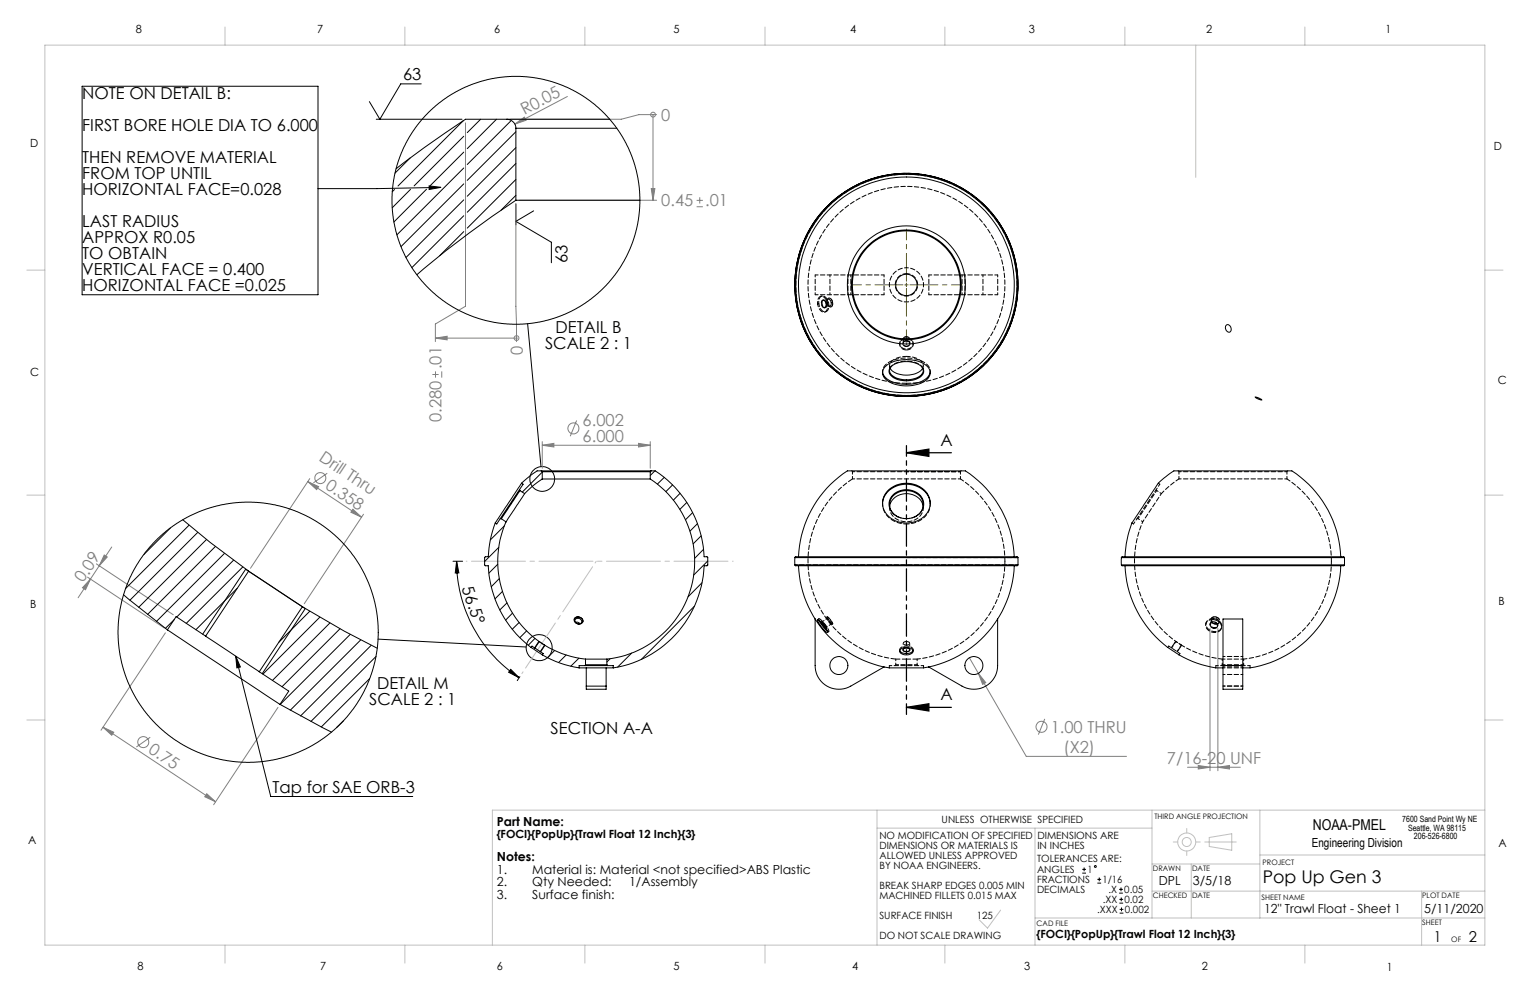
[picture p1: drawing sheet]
<svg xmlns="http://www.w3.org/2000/svg" width="432mm" height="279mm" viewBox="0 0 432 279" stroke-linecap="round" stroke-linejoin="round" font-family="sans-serif">
<g fill="none" stroke="#c0c0c0" stroke-width=".28">
<path d="M12.7 12.7h406.4v254h-406.4zM63.5 7.6v5.1M114.3 7.6v5.1M165.1 7.6v5.1M215.9 7.6v5.1M266.7 7.6v5.1M317.5 7.6v5.1M337.5 12.7v37.4M368.3 7.6v5.1M7.6 76.2h5.1M419.1 76.2h5.1M7.6 139.7h5.1"/>
<path d="M419.1 139.7h5.1M7.6 203.2h5.1M419.1 203.2h5.1M247.5 233.7h77.6M247.5 228.6v38.1M292.1 233.7v33M325.1 228.6v30.5M331.1 237.6h1.3M334.9 233.8v1.3M337.5 237.6h1.2M340 237.6h8.9M341.3 236.4l6.3-1.1v4.7l-6.3-1.1z"/>
<path d="M355.6 228.6v30.5M419.1 228.6h-280.1v38.1M282.4 256.9l-3.7 5-2.4-2.3M292.1 259.1h127M325.1 251.5h94M325.1 243.8h30.5M334.9 240.2v1.2M336.2 243.8v15.3M355.6 241.3h63.5M401.2 251.5v15.2M63.5 266.7v5.1M114.3 266.7v5.1"/>
<path d="M165.1 266.7v5.1M215.9 266.7v5.1M266.7 266.7v5.1M317.5 266.7v5.1M368.3 266.7v5.1"/>
<circle cx="334.9" cy="237.6" r="1.28"/>
<circle cx="334.9" cy="237.6" r="2.55"/>
</g>
<g fill="none" stroke="#808080" stroke-width=".28">
<path d="M131.4 34.7v51.7l-8.5 5v5M145.3 35l2.7-1.9 .5 .8zM160.1 27.2l-14.8 7.8M184.3 32.3v24.2M184.3 32.3h.1M185.3 32.3h-5l-5 1.4h-31.2M145.6 57.5l.2 38.9M146.6 56.5h38.7M183.8 53.2h1l-.5 3.3zM196.6 58.3h1.8M196.6 56.6h1.8M197.5 55.7v1.7"/>
<path d="M122.9 95.4l3.3-.5v1zM122.9 95.4h22.9M145.8 95.4h.1M122 105.7h1.8M122.9 104.8v1.8M124.7 104.8v1.8M162.7 118.7l-1.8 4.4M86.9 135.9l15.2 10.1M86.9 135.9l3 1.4-.5 .9zM87.4 135.1l-16.7 25.3M92.4 133.6l-4 2.7M153 125.7l3.3-.6v1.1z"/>
<path d="M153 124.6v7.6M153 125.7h30.5M180.2 125.1l3.3 .6-3.3 .5zM183.5 124.6v7.6M27.2 159.1l21.7 14.4M28 159.7l-6 9M29.4 156.6l.9 .6-2.3 2.5zM31.5 154.4l-3.5 5.3M99.6 143.7l2.5 2.3-3.1-1.4zM102.6 145.1l-16.7 25.3M24.7 162.9l21.7 14.3M25.5 163.4l-1.4 3-.8-.5z"/>
<path d="M46.7 178.6l-18.2 27.5M341.5 177.4v40.1M343.7 177.4v40.1M78.5 199.6l-18.2 27.5M273.6 185.6l16 27.9h28.3M276.1 190l2.1 2.7-.9 .4zM29.1 205.2l31.7 21.1M29.1 205.2l3 1.5-.6 .8zM42.4 208.1l-3.9 2.7M294.9 202.9l-1.8 4.4M335.1 216.5h15M338.2 216l3.3 .5-3.3 .5z"/>
<path d="M343.7 216.5l3.3-.5v1zM58.3 224l2.5 2.3-3-1.4z"/>
<circle cx="184.3" cy="32.4" r=".68"/>
<circle cx="145.8" cy="95.4" r=".67"/>
<circle cx="90.4" cy="134.9" r="1.55"/>
<circle cx="161.8" cy="120.9" r="1.56"/>
<circle cx="40.4" cy="209.4" r="1.56"/>
<circle cx="293.9" cy="205.1" r="1.56"/>
</g>
<g fill="none" stroke="#000" stroke-width=".28">
<path d="M23.2 24.3h66.5v58.9h-66.5zM106.2 33.7h24.2M118.9 23.7h-5.8l-5.9 10-3-5M121.1 52.5l3.3 .4-3.3 .6zM124.4 52.9l-18 .3h-16.7M145.6 57.5v6M150.6 59.5l-5 3 10 5.9v5.8M148.9 91.4l3.8 40.3M232.1 84.8a1.14 1.14 0 0 1 1.1 .5 1.14 1.14 0 0 1 0 1.3 .73 .73 0 0 1-.9 .1 .73 .73 0 0 1-.4-.8v-.6zM255 96.5a.93 .93 0 0 1 1.4-.3 .93 .93 0 0 1 0 1.4 .94 .94 0 0 1-1.2 0 .94 .94 0 0 1-.2-1.1zM346 91.8a1.09 1.09 0 0 1 1.4 .4 1.09 1.09 0 0 1-.1 1.4 1.1 1.1 0 0 1-1.3-.4 1.1 1.1 0 0 1 0-1.4zM354.3 112l1.1 .4 .7 .5-1.4-.5z"/>
<path d="M127.8 158.4h2.8M128.9 158.4l.6 3.3h-1zM128.9 158.4a39.4 39.4 0 0 0 17.6 32.9M69.3 160.7l16.8 11.1-12.1 18.3M69.3 160.7l-12.1 18.3M231.9 175.5l.7 .5 .6 1.3-.8-.8zM341.7 175.8a1.09 1.09 0 0 1 1.4-.2 1.09 1.09 0 0 1 .4 1.4 1.09 1.09 0 0 1-1.4 .1 1.09 1.09 0 0 1-.4-1.3zM66.5 185.2l9.9 39.6h40.1M66.5 185.2l1.3 3-.9 .3zM106.7 180.4l41.8 2.2M144.1 188.9l2.4 2.4-3-1.6zM146.7 191l-.7 1.1"/>
<path d="M152.1 181l1.7 1.1M152.1 181l-1.2 1.8M153.8 182.1l-1.2 1.9M255 183.1a1.1 1.1 0 0 1 1.8 .5 1.22 1.22 0 0 1-2-.3zM331.8 181l-1.2 1.8M333.4 182.1l-1.2 1.9"/>
<circle cx="153" cy="135.2" r="3.5"/>
<circle cx="152.2" cy="182.8" r="3.7"/>
</g>
<path d="M255.8 127.8l6.3-1v2zM255.8 127.8h12.7M255.8 199.6l6.3-1v2.1zM255.8 199.6h12.7" fill="none" stroke="#000" stroke-width=".35"/>
<path d="M255.8 125.8v75.8" fill="none" stroke="#000" stroke-width=".35" stroke-dasharray="6.3 1.3 1.3 1.3 1.3 1.3" stroke-dashoffset="3.3"/>
<path d="M131.6 158.4h75.3" fill="none" stroke="#c0c0c0" stroke-width=".28" stroke-dasharray="15.2 1.3 1.3 1.3" stroke-dashoffset="-1.5"/>
<path d="M168.3 158.4l-21 31.7" fill="none" stroke="#c0c0c0" stroke-width=".28" stroke-dasharray="15.2 1.3 1.3 1.3" stroke-dashoffset="-1.9"/>
<path d="M255.8 79.4v-14.8M254.8 80.4h-14.7M255.8 81.4v14.7M256.8 80.4h14.8" fill="none" stroke="#808000" stroke-width=".28" stroke-dasharray="15.2 1.3 1.3 1.3" stroke-dashoffset="7.4"/>
<path d="M255.8 79.9v1M255.3 80.4h1" fill="none" stroke="#808000" stroke-width=".28"/>
<path d="M333.5 182.1l-1.7-1.1" fill="none" stroke="#000" stroke-width=".28" stroke-dasharray="1.3 .6" stroke-dashoffset=".6"/>
<g fill="#000">
<path d="M121.1 52.5l3.3 .4-3.3 .6z"/>
<path d="M255.8 127.8l6.3-1v2zM255.8 199.6l6.3-1v2.1z"/>
<path d="M128.9 158.4l.6 3.3h-1zM144.1 188.9l2.4 2.4-3-1.6z"/>
</g>
<g fill="#808080">
<path d="M183.8 53.2h1l-.5 3.3z"/>
<path d="M122.9 95.4l3.3-.5v1z"/>
<path d="M145.3 35l2.7-1.9 .5 .8z"/>
<path d="M276.1 190l1.2 3.1 .9-.4zM338.2 216l3.3 .5-3.3 .5zM343.7 216.5l3.3-.5v1z"/>
<path d="M29.4 156.6l.9 .6-2.3 2.5zM25.5 163.4l-1.4 3-.8-.5z"/>
<path d="M86.9 135.9l3 1.4-.5 .9zM99.6 143.7l2.5 2.3-3.1-1.4zM29.1 205.2l3 1.5-.6 .8zM58.3 224l2.5 2.3-3-1.4z"/>
<path d="M153 125.7l3.3-.6v1.1zM180.2 125.1l3.3 .6-3.3 .5z"/>
</g>
<path d="M66.5 185.2l1.3 3-.9 .3z" fill="#000"/>
<g fill="none" stroke="#000" stroke-width=".28">
<path d="M130.7 34.1l-18.4 18.4M130.9 38.5l-14 14M135.6 33.7l-3.7 3.7M140.1 33.7l-8.2 8.2M143.1 33.7h-11.7a288.7 288.7 0 0 0-19.6 13.9M143.1 33.7a2.59 2.59 0 0 1 2.5 2.5M143.1 33.7h29M144.1 34.2l-12.2 12.2M145.6 36.2h28.5M145.6 36.2v20.3M145.6 37.2l-13.7 13.7M111.3 53.5l-.6 .6"/>
<path d="M115.7 44.6l-4.2 4.3M115.9 53.4l-5.2 5.2M120.4 53.4l-9.2 9.3M130.9 42.9l-9.5 9.5M130.9 47.4l-18.9 18.9M130.9 51.9l-17.7 17.7M130.9 56.4l-16.3 16.3M145.6 56.5a284.9 284.9 0 0 0-27.9 21M145.6 56.5h35M145.6 41.7l-13.7 13.7M145.6 46.1l-13.7 13.8M145.6 50.7l-13.7 13.7"/>
<path d="M145.6 55.1l-4.2 4.2M130.9 60.9l-14.7 14.6M130.9 65.4l-6.8 6.8M254.9 95.6a.94 .94 0 0 1 .9-.6 .94 .94 0 0 1 .9 .6M249.1 105a4.5 4.5 0 0 0 4 3.2 9.7 9.7 0 0 0 8.8-1.9l.6-1.3M249.7 103.6a9.9 9.9 0 0 1 12.2 0 2.64 2.64 0 0 1-1.4 4.2 10.1 10.1 0 0 1-10.6-.9 2.31 2.31 0 0 1-.2-3.3zM251.2 103.9a6 6 0 0 0 6.6 1.7 3.8 3.8 0 0 0 2.6-1.7M251.4 103.6a1.91 1.91 0 0 0 1.2 2.9 7.2 7.2 0 0 0 7.5-.8l.5-.9-.3-1.2M251.5 103.5a7.1 7.1 0 0 1 8.9 .3 2.03 2.03 0 0 1-1.4 3 7.1 7.1 0 0 1-7.8-1.1l-.3-.6v-.7zM146.6 138.2l-5.4 8.2M146.6 138.2l.2 .3M146.8 138.5l-5.3 7.9"/>
<path d="M146.8 138.5l1.3 .8M147.2 136.4l-7.4 11.2M147.2 136.4l.4 .3-1 1.5M148.1 139.3l-5.3 8M152.8 132.9h-1.2l-4.4 3.5M152.8 132.9l.2 .2M152.8 132.9h31M153 133.2l-5.6 5.7M153 135.2l-2.6 1.9-2.3 2.2M153 135.2h30.5M153 133.1h30.5M153 133.1v2.1"/>
<path d="M183.5 135.2a27.8 27.8 0 0 1 11.8 29.7 27.8 27.8 0 0 1-24 21.1M183.5 133.1v2.1M183.8 132.9h1.1a30.4 30.4 0 0 1 13.8 24.2h.8a3.1 3.1 0 0 1 .2 2.4l-1 .2a30.4 30.4 0 0 1-25.6 28.8M183.8 132.9l-.3 .2M184.8 132.9l-1.3 1.3M187.5 134.7l-2 1.9M189.8 136.8l-1.9 1.9M191.9 139.2l-1.9 1.9M250.4 138.6a7.4 7.4 0 0 1 11.7 1.6 5.5 5.5 0 0 1-4.6 7.2 6.9 6.9 0 0 1-8.3-4.4 4.9 4.9 0 0 1 1.2-4.4zM252.1 139.6a5.3 5.3 0 0 1 8.5 1.7 4.4 4.4 0 0 1-5.4 5 4 4 0 0 1-3.7-2.1 4 4 0 0 1 .3-4.3zM48.1 149l-7.5 7.5M51.6 146.7l7.7 6.4 10.9 8.1"/>
<path d="M53.3 148.2l-17.9 17.9M55.8 150.3l-19.1 19.1M58.3 152.3l-19.2 19.1M60.8 154.2l-19.2 19.2M63.3 156.2l-19.2 19.2M65.9 158.1l-16 16M139.8 147.6a30.2 30.2 0 0 0-2 9.5h-.8a3.1 3.1 0 0 0-.2 2.4l1 .2a30.6 30.6 0 0 0 12.1 23M140.5 159.2l-2.5 2.5M140.8 154.5l-4 4M141.2 146.4l-1 1.5-.4-.3M141.2 146.4h.3M141.5 146.4l1.3 .9"/>
<path d="M142.3 148.4l-3.9 4M142.8 147.3a27.8 27.8 0 0 0 9.4 33.8M193.8 141.8l-1.9 2M195.5 144.7l-2 2M196.8 147.8l-2.1 2.1M197.9 151.2l-2.3 2.3M198.5 155l-2.5 2.6M199.7 158.3l-3.9 4M224.3 157.4v2M224.3 157.4l.2-.3h62.6l.2 .3M224.3 159.4l.2 .3h62.6l.2-.3M224.3 157.4h63"/>
<path d="M224.3 159.4h63M225.4 157.1a30.1 30.1 0 0 1 13.9-24.2h33a30 30 0 0 1 13.9 24.2M225.4 159.7a30.1 30.1 0 0 0 4.6 15M249.1 142.1a6.4 6.4 0 0 1 7.7-5.4 6 6 0 0 1 5.7 5.4M251.1 142.9a5 5 0 0 1 8.3-2.2l.7 .8 .4 1.4M253.4 145.9a3.8 3.8 0 0 1-2.3-4 3.8 3.8 0 0 1 3.3-3.3 4.6 4.6 0 0 1 6.2 4.2 4.1 4.1 0 0 1-2.4 3.1M286.2 159.7a30.1 30.1 0 0 1-4.6 15M287.3 157.4v2M316.5 157.4v2M316.5 157.4l.2-.3h62.5l.2 .3M316.5 159.4l.1 .3h62.7l.1-.3M316.5 157.4h62.9"/>
<path d="M316.5 159.4h62.9M317.5 157.1a23.5 23.5 0 0 1 2.3-10.1l3.8-5.7a28.8 28.8 0 0 1 4.3-5.9l.5-.4a7.9 7.9 0 0 1 3.2-2.1h32.9a30 30 0 0 1 13.9 24.2M317.5 159.7a30.2 30.2 0 0 0 26.5 28.8h1.2M378.4 159.7a30.1 30.1 0 0 1-26.5 28.8h-1.2M379.4 157.4v2M34.9 167.9l12.3 9.9M47.2 177.8l31.8 21M47.2 177.8l2.5-3.8 8.3 5.5M49.2 174.8l-2.5 2.5M58 179.5l15.2 10.1M58.1 179.4l-.1 .1M66.9 166.1l-11.6 11.6"/>
<path d="M68.5 160l-15.9 15.9M70.2 161.2l15.1 10M70.2 161.2l-12.2 18.3M85.3 171.2l11.9 6.9 9.3 4.9M85.3 171.2l-12.1 18.4M87.4 172.5l-8.7 8.8M90.2 174.2l-16 16.1M93.1 175.8l-16.2 16.2M96 177.4l-16.4 16.4M98.8 179l-19.7 19.8M140.9 163.3l-2.3 2.3M141.8 166.9l-2.1 2.1"/>
<path d="M143.1 170.1l-2.1 2.1M144.6 173l-1.9 2M146.5 175.7l-1.9 1.9M148.6 178l-1.9 2M162.1 174.8a1.32 1.32 0 0 1 1.5-.6 1.32 1.32 0 0 1 .9 1.3M162.3 174.4a1.28 1.28 0 0 1 1.5-.1 1.28 1.28 0 0 1 .6 1.5 1.31 1.31 0 0 1-1.6 .2 1.31 1.31 0 0 1-.7-1.4zM162.4 174.8a.92 .92 0 0 1 1.4-.1 .92 .92 0 0 1-.1 1.3 .97 .97 0 0 1-1.1-.1 .97 .97 0 0 1-.2-1.1zM162.4 175.6h.8l.5 .4M196 171.1l-15 15M198.1 164.5l-3.9 3.9M230 174.7v13.1a6.7 6.7 0 0 0 10.1 5.8l9.4-5.4M230 174.7a30.5 30.5 0 0 0 19.5 13.5"/>
<path d="M230.8 174.9a6 6 0 0 1 2.7 3.6 6.8 6.8 0 0 1-2.7-3.6zM231.1 175l1.4 2.1 1 1M231.8 175.6l1.3 1.7M232.1 176l.7 .9M281.6 174.7v13.1a6.7 6.7 0 0 1-10.1 5.8l-9.4-5.4M281.6 174.7a30.5 30.5 0 0 1-19.5 13.5M73.2 189.6l8.3 5.5-2.5 3.7M79 198.8l14.6 7.8M101.8 180.6l-19.9 19.8M104.3 191.5l-13.6 13.7M104.7 182.1l-19.9 20M106.1 185.3l-18.4 18.3"/>
<path d="M149.9 182.7l3.2 2.1M149.9 182.7l.2-.3 .9 .5M151 182.9l1.5 1M151 180.2l-1.9 1.9M152.2 181.1l1.5 1M152.2 181.1l-1.2 1.8M152.5 183.9l.8 .6-.2 .3M153.1 184.8a29.1 29.1 0 0 0 10.3 3.7M153.7 182.1a27.3 27.3 0 0 0 11.5 3.9M153.7 182.1l-1.2 1.8M156.5 183.6l-2 2M159.8 184.9l-2.1 2.1"/>
<path d="M163.4 185.8l-2.3 2.2M163.4 188.5h9.7M165.1 187.9h6.3M165.1 187.9h-1.7v.6M165.2 186h6.1M165.2 187.6h6.1M165.2 187.6l-.1 .3M165.2 186v1.6M165.5 193.6v.9h5.6v-.9M165.5 193.6h5.6M165.5 188.5v5.1M171.1 188.5v5.1"/>
<path d="M171.3 187.6l.1 .3M171.3 186v1.6M171.4 187.9h1.7v.6M172.2 185.9l-.9 .9M178.3 184.3l-4 4M249.5 188.2l1.5 .3h9.6l1.5-.3M253.9 183.6a2.42 2.42 0 0 0 3.8 0M254 183.4a2.39 2.39 0 0 1 3.7 .4 2.32 2.32 0 0 1-3.5 .6l-.3-.4zM255 183.2a1.07 1.07 0 0 1 1.7 .3 1.07 1.07 0 0 1-1.8-.2zM345.2 187.8v6.7h5.5v-6.7M345.2 187.8h5.5M345.2 187.8v-13.1h5.5v13.1"/>
<path d="M96.9 203.4l-1.9 1.9M305.4 246.4h1.1M305.4 245.4h1.1M306 244.8v1.1M309.7 249.2h1.1M309.7 248.2h1.1M310.2 247.6v1.1M315.8 252.1h1.1M315.8 251h1.1M315.9 254.9h1.1M315.9 253.8h1.1M316 257.7h1"/>
<path d="M316 256.6h1M316.4 250.5v1M316.4 253.3v1.1M316.5 256.1v1.1"/>
<circle cx="145.6" cy="56.5" r="35"/>
<circle cx="255.8" cy="80.4" r="31.5"/>
<circle cx="255.8" cy="80.4" r="15.5"/>
<circle cx="255.8" cy="80.4" r="16.7"/>
<circle cx="255.8" cy="80.4" r="3"/>
<circle cx="255.8" cy="80.4" r="15.2"/>
<circle cx="255.8" cy="80.4" r="30.4"/>
<circle cx="255.8" cy="80.4" r="31.2"/>
<circle cx="70" cy="178.4" r="36.7"/>
<circle cx="236.8" cy="187.8" r="2.54"/>
<circle cx="274.9" cy="187.8" r="2.55"/>
<circle cx="309.1" cy="244.6" r=".28"/>
</g>
<path d="M230.8 85.9a2.05 2.05 0 0 0 2 2.1 2.74 2.74 0 0 0-.9-4.4 1.6 1.6 0 0 0-1.1 2.3M231.1 85.8a2.05 2.05 0 0 0 2 2.2 2.74 2.74 0 0 0-.9-4.5 1.6 1.6 0 0 0-1.1 2.3M249.1 142.1a6.2 6.2 0 0 0 6.7 5.8M255.8 147.9a6.2 6.2 0 0 0 6.7-5.8M234.6 176.1l-.4-.8-.8-.8 .4 .8 .8 .8M258.8 187.6h-6M331.9 181l-1.2 1.9M332.2 183.9l1.2-1.8M345 186h6M351 187.6h-6" fill="none" stroke="#000" stroke-width=".28" stroke-dasharray="1.3 .6" stroke-dashoffset=".5"/>
<g fill="none" stroke="#000" stroke-width=".28" stroke-dasharray="1.3 .6" stroke-dashoffset=".6">
<path d="M233.2 85.8a.69 .69 0 0 1-.4 1 .69 .69 0 0 1-.9-.6 .88 .88 0 0 1-.1-.9 .88 .88 0 0 1 .8-.6l.6 1.1M254.9 95.7v1.2M256.7 96.9v-1.2M262.5 105a3.6 3.6 0 0 0-3.1-3.4 10.1 10.1 0 0 0-9.5 1.4l-.7 1.1-.1 .9M240.6 135.2h30.5M240.6 133.1v2.1M255.8 133.1h15.3h-30.5M271.1 135.2v-2.1M332.7 135.2h30.5M332.7 133.1v2.1M363.2 135.2v-2.1M363.2 133.1h-30.5"/>
<path d="M287.3 159.4h-63M319.9 147.9l7.4-11.2M321.2 146.4l5.2-8M322.5 147.3l5.3-8M342 175l-.3 1.1M343.6 176.6l.3-1M260.6 187.9h-9.6M333 184.4l-3.2-2.1M352.8 187.9h-9.7"/>
</g>
<path d="M255.8 157.4h31.5M252.8 186h3M255.8 186h3" fill="none" stroke="#000" stroke-width=".28" stroke-dasharray="1.3 .6" stroke-dashoffset=".1"/>
<g fill="none" stroke="#000" stroke-width=".28" stroke-dasharray="1.3 .6">
<path d="M232 83.5l-.3 .1M232.7 88.1l.3-.1M232.9 85l-.1-.1M233.2 86.4v-.1M233.2 85.8a.61 .61 0 0 1-.3 .9 .61 .61 0 0 1-.8-.6 .74 .74 0 0 1-.2-.8 .74 .74 0 0 1 .9-.4l.4 .9M233.4 84.7v.2M233.7 86.2l.1 .1M233.9 84.1h.1M234.5 86.6h.1M234.6 85.4a.61 .61 0 0 1-.3 1 .61 .61 0 0 1-.8-.6 .74 .74 0 0 1-.2-.9 .74 .74 0 0 1 .8-.3l.5 .8M253.9 96.9v.3M257.7 97.2v-.3"/>
<path d="M249.1 104.7v.5M251.4 103.5l-.1 .2M255.8 108.2a27.8 27.8 0 0 0 24.3-41.3 27.8 27.8 0 0 0-47.9-1.2 27.8 27.8 0 0 0 22.2 42.4l1.4 .1M260.4 103.7l-.2-.2M262.6 105.2v-.5M240.3 132.9l.3 .2M271.1 133.1l.2-.2M326.4 138.4l-.1-.2M327.3 136.7l-.4-.3M332.5 132.9l.2 .2M363.2 133.1l.3-.2M249.1 142v.3"/>
<path d="M251.1 142.8a4.5 4.5 0 0 0 5.6 4.4 4.1 4.1 0 0 0 3.9-4.4M253.4 145.8l.1 .1M258.1 145.9l.1-.1M262.6 142.3v-.3M319.5 147.6l.4 .3M320.9 146.4h.3M231.1 174.6a6.3 6.3 0 0 1 2.8 3.7l-.4-.2M231.1 174.6l-.3 .3M231.1 175v-.4M232 175.6l-.1-.1M232.8 176.9l.4 .2M233.1 177.3h.1"/>
<path d="M233.2 177.3v-.2M233.4 174.2v.3M233.4 174.1h.1M233.6 178.5l.3-.3M234.6 176.1h.3M235 176.1h.1M340.4 175.8l-.1 .2M341.8 174.7h.1M344.2 175.5h.1M344.7 177.3l.1-.2M251 187.9v.6M252.8 187.6l-.1 .3"/>
<path d="M253.9 183.4v.4M257.7 183.6a1.65 1.65 0 0 0-2.3-1.2 1.28 1.28 0 0 0-1.5 1.2M257.7 183.8v-.4M259 187.9l-.2-.3M260.6 188.5v-.6M329.8 182.3l-.2 .4M332.8 184.8l.2-.4M343.1 187.9v.6M345 187.6l-.2 .3M351.1 187.9l-.1-.3M352.8 188.5v-.6"/>
</g>
<path d="M233.4 85.4a.95 .95 0 0 0 .4 .9 .95 .95 0 0 0 1 .1 1.38 1.38 0 0 0-1-2.2l-.4 .6v.6M235 85.4a.75 .75 0 0 1-.1 .9 .75 .75 0 0 1-1 .1 1.48 1.48 0 0 1 0-2.3l.6 .3 .5 1M332.7 135.2l-2.6 1.9-2.3 2.2M233.2 177.1l-.3-.7-.9-.8 .1 .4M255.8 181a.54 .54 0 0 1 .7 .1 .54 .54 0 0 1 0 .8 .88 .88 0 0 1-.9 .2 .88 .88 0 0 1-.6-.8l.8-.3M258.8 186a27.8 27.8 0 0 0 24.8-27.6M351 186a27.8 27.8 0 0 0 24.8-27.6" fill="none" stroke="#000" stroke-width=".28" stroke-dasharray="1.3 .6" stroke-dashoffset=".3"/>
<path d="M255.8 96.2a.82 .82 0 0 1 .9 1.1 .82 .82 0 0 1-1.4 .3 .75 .75 0 0 1-.3-.9 .75 .75 0 0 1 .8-.5M255.8 95.3a1.65 1.65 0 0 1 1.9 1.9 1.65 1.65 0 0 1-2.3 1.3 1.59 1.59 0 0 1-1.5-1.8 1.59 1.59 0 0 1 1.9-1.4M255.8 98.8a1.65 1.65 0 0 0 1.9-1.9 1.65 1.65 0 0 0-2.3-1.3 1.59 1.59 0 0 0-1.5 1.8 1.59 1.59 0 0 0 1.9 1.4M255.8 111.9a31.5 31.5 0 0 0 27.8-46.4 31.5 31.5 0 0 0-54-2.5 31.5 31.5 0 0 0 23.3 48.7l2.9 .2M240.6 135.2a27.8 27.8 0 0 0-11.8 29.7 27.8 27.8 0 0 0 24 21.1M233.4 174.1l1.1 1 .5 1-.9-.7-.7-1.3M235 176.1l-.7-1.2-.9-.8 .5 1 1.1 1M342.5 174.9a1.73 1.73 0 0 0-2.2 1.1 1.73 1.73 0 0 0 1.2 2.2 1.93 1.93 0 0 0 2.2 .2 1.93 1.93 0 0 0 .9-2l-.9-1.1-1.2-.4M342.6 174.6a1.73 1.73 0 0 0-2.2 1.2 1.73 1.73 0 0 0 1.2 2.1 1.93 1.93 0 0 0 2.2 .2 1.93 1.93 0 0 0 .9-2l-.6-.9-1.5-.6M343 176.1a1.08 1.08 0 0 1-1.2-1.4 1.08 1.08 0 0 1 1.8-.4 .96 .96 0 0 1 .6 1.2 .96 .96 0 0 1-1.2 .6M343 174.1a.99 .99 0 0 0-1.3 .8 .99 .99 0 0 0 1 1.1 1.05 1.05 0 0 0 1.5-.7 1.05 1.05 0 0 0-1.2-1.2" fill="none" stroke="#000" stroke-width=".28" stroke-dasharray="1.3 .6" stroke-dashoffset="-.1"/>
<path d="M249.5 77.6h-19.4M281.6 77.6h-19.5M249.5 83.2h-19.4M281.6 83.2h-19.5M260.3 103.6a6.7 6.7 0 0 0-8.9 0M251.1 142.4v.9M253.5 145.9l2.3 .5M255.8 146.4l2.4-.5M260.6 143.3v-.9M233.2 177.3l-.5-.9a.92 .92 0 0 0-.9-.8M342.6 177.3a.94 .94 0 0 1-1.1-1.1 .94 .94 0 0 1 1.5-.6 .86 .86 0 0 1 .7 1.1 .86 .86 0 0 1-1.1 .6" fill="none" stroke="#000" stroke-width=".28" stroke-dasharray="1.3 .6" stroke-dashoffset=".4"/>
<path d="M255.8 77.2a3.2 3.2 0 0 0-2.8 4.6 3.2 3.2 0 0 0 5.4 .4 3.2 3.2 0 0 0-2.1-4.9l-.5-.1M255.8 100.6a4.5 4.5 0 0 0-4.7 2.4l.1 .9M260.4 103.9a2.22 2.22 0 0 0-1.8-2.8l-2.8-.5M283.6 158.4a27.8 27.8 0 0 0-12.5-23.2M375.8 158.4a27.8 27.8 0 0 0-12.6-23.2M333.4 182.1a27.8 27.8 0 0 0 11.6 3.9" fill="none" stroke="#000" stroke-width=".28" stroke-dasharray="1.3 .6" stroke-dashoffset=".2"/>
<path d="M233.2 177.1l1.4-1M233.4 174.5l-1.4 1.1M254.9 181.5v1.9M256.7 183.4v-1.9M331.9 181l1.5 1.1" fill="none" stroke="#000" stroke-width=".28" stroke-dasharray="1.3 .6" stroke-dashoffset=".9"/>
<path d="M327.8 139.3l-1.4-.9M321.2 146.4l1.3 .9M252.8 186v1.6M258.8 187.6v-1.6M345 186v1.6M351 187.6v-1.6" fill="none" stroke="#000" stroke-width=".28" stroke-dasharray="1.3 .6" stroke-dashoffset=".8"/>
<g fill="none" stroke="#000" stroke-width=".28" stroke-dasharray="1.3 .6" stroke-dashoffset=".7">
<path d="M230.1 77.6v5.6M234.2 77.6v5.6M240.1 77.6v5.6M249.5 77.6v5.6M255.8 75.6a4.8 4.8 0 0 1 4.3 7 4.8 4.8 0 0 1-8.2 .5 4.8 4.8 0 0 1 3.3-7.5h.6M262.1 77.6v5.6M271.5 77.6v5.6M272.3 77.6v5.6M281.6 77.6v5.6M232.8 86.7l1.4-.3M233.8 84.5l-1.4 .3M239.3 83.2v-5.6"/>
<path d="M254.9 95.6l.2 .6 .7 .3M255.8 96.5l.7-.3 .2-.6M277.4 83.2v-5.6M251.1 103.2v1.3M255.8 111.6a31.2 31.2 0 0 1-27.5-46 31.2 31.2 0 0 1 53.5-2.5 31.2 31.2 0 0 1-23 48.4l-3 .1M260.6 104.5v-1.3M322.5 147.3a27.8 27.8 0 0 0 9.4 33.7M342.6 177.1a.83 .83 0 0 1-1-1 .83 .83 0 0 1 1.4-.4 .76 .76 0 0 1 .6 .9 .76 .76 0 0 1-1 .5M342.9 176.1a.83 .83 0 0 1-.9-1.1 .83 .83 0 0 1 1.3-.4 .76 .76 0 0 1 .6 .9 .76 .76 0 0 1-1 .6M345.2 188.5h5.6M345.2 190.4h5.6M350.8 193.6h-5.6"/>
<path d="M350.8 187.8h-5.6M350.8 188.2h-5.6M350.8 185.3h-5.6"/>
</g>
<text font-size="4.9" x="356.4" y="249.2">Pop Up Gen 3</text>
<g font-size="4.7">
<text x="113.8" y="22.7">63</text>
<text x="23.2" y="27.8">NOTE ON DETAIL B:</text>
<text x="23.2" y="36.9">FIRST BORE HOLE DIA TO 6.000</text>
<text x="23.2" y="45.9">THEN REMOVE MATERIAL</text>
<text x="23.2" y="50.5">FROM TOP UNTIL</text>
<text x="23.2" y="55">HORIZONTAL FACE=0.028</text>
<text x="23.2" y="64">LAST RADIUS</text>
<text x="23.2" y="68.6">APPROX R0.05</text>
<text x="23.2" y="73.1">TO OBTAIN</text>
<text x="23.2" y="77.6">VERTICAL FACE = 0.400</text>
<text x="160.1" y="74.1" transform="rotate(-90 160.1 74.1)">63</text>
<text x="23.2" y="82.2">HORIZONTAL FACE =0.025</text>
<text x="156.8" y="94">DETAIL B</text>
<text x="153.8" y="98.5">SCALE 2 : 1</text>
<text x="265.4" y="125.8">A</text>
<text x="130.3" y="166" transform="rotate(71 130.3 166)">56.5°</text>
<text x="106.4" y="194.3">DETAIL M</text>
<text x="265.4" y="197.6">A</text>
<text x="104.2" y="198.8">SCALE 2 : 1</text>
<text x="155.4" y="207.3">SECTION A-A</text>
<text x="76.9" y="223.7">Tap for SAE ORB-3</text>
</g>
<g font-size="4.7" fill="#808080">
<text x="148" y="32.5" transform="rotate(-28 148 32.5)">R0.05</text>
<text x="186.6" y="34.1">0</text>
<text x="186.6" y="58.3">0.45</text>
<text x="199" y="58.3">.01</text>
<text x="147.6" y="100.3" transform="rotate(-90 147.6 100.3)">0</text>
<text x="124.6" y="104.2" transform="rotate(-90 124.6 104.2)">.01</text>
<text x="124.6" y="119.1" transform="rotate(-90 124.6 119.1)">0.280</text>
<text x="164.4" y="120.1">6.002</text>
<text x="164.4" y="124.6">6.000</text>
<text x="89.8" y="129.9" transform="rotate(34 89.8 129.9)">Drill Thru</text>
<text x="91.6" y="137.8" transform="rotate(34 91.6 137.8)">0.358</text>
<text x="23.5" y="164.7" transform="rotate(-56 23.5 164.7)">0.09</text>
<text x="296.5" y="206.8">1.00 THRU</text>
<text x="41.7" y="212.3" transform="rotate(34 41.7 212.3)">0.75</text>
<text x="300.2" y="212.4">(X2)</text>
<text x="329.3" y="215.5">7/16-20 UNF</text>
</g>
<g font-size="4.2">
<text x="370.5" y="234.4">NOAA-PMEL</text>
<text x="404.7" y="266">1</text>
<text x="414.6" y="266">2</text>
</g>
<g font-size="3.5">
<text x="140.2" y="233.3">Part Name:</text>
<text x="370.2" y="238.9">Engineering Division</text>
<text x="140.2" y="243.1">Notes:</text>
<text x="140.2" y="246.7">1.</text>
<text x="140.2" y="250.2">2.</text>
<text x="150.2" y="246.7">Material is: Material &lt;not specified&gt;ABS Plastic</text>
<text x="150.2" y="250.2">Qty Needed:</text>
<text x="177.5" y="250.2">1/Assembly</text>
<text x="327" y="249.8">DPL</text>
<text x="336.6" y="249.8">3/5/18</text>
<text x="140.2" y="253.7">3.</text>
<text x="150.2" y="253.7">Surface finish:</text>
<text x="356.8" y="257.7">12&quot; Trawl Float - Sheet 1</text>
<text x="401.9" y="257.7">5/11/2020</text>
</g>
<g font-size="3.2">
<text x="38.3" y="9.4">8</text>
<text x="89.5" y="9.4">7</text>
<text x="139.5" y="9.4">6</text>
<text x="190.1" y="9.4">5</text>
<text x="240" y="9.4">4</text>
<text x="290.4" y="9.4">3</text>
<text x="340.4" y="9.4">2</text>
<text x="391" y="9.4">1</text>
<text x="8.5" y="41.5">D</text>
<text x="421.6" y="42.3">D</text>
<text x="8.5" y="106.3">C</text>
<text x="422.8" y="108.3">C</text>
<text x="8.5" y="171.5">B</text>
<text x="422.9" y="170.9">B</text>
<text x="7.9" y="238.3">A</text>
<text x="140.2" y="236.5">{FOCI}{PopUp}{Trawl Float 12 Inch}{3}</text>
<text x="422.9" y="239">A</text>
<text x="292.6" y="264.7">{FOCI}{PopUp}{Trawl Float 12 Inch}{3}</text>
<text x="38.8" y="273.8">8</text>
<text x="90.4" y="273.8">7</text>
<text x="140.2" y="273.8">6</text>
<text x="190.1" y="273.9">5</text>
<text x="240.5" y="273.8">4</text>
<text x="289" y="273.9">3</text>
<text x="339.1" y="273.8">2</text>
<text x="391.4" y="274.1">1</text>
</g>
<g font-size="2.8">
<text x="265.8" y="232.1">UNLESS OTHERWISE SPECIFIED</text>
<text x="248.2" y="236.7">NO MODIFICATION OF SPECIFIED</text>
<text x="248.2" y="239.5">DIMENSIONS OR MATERIALS IS</text>
<text x="292.8" y="236.7">DIMENSIONS ARE</text>
<text x="292.8" y="239.6">IN INCHES</text>
<text x="248.2" y="242.4">ALLOWED UNLESS APPROVED</text>
<text x="248.2" y="245.2">BY NOAA ENGINEERS.</text>
<text x="292.7" y="243.2">TOLERANCES ARE:</text>
<text x="248.2" y="250.8">BREAK SHARP EDGES 0.005 MIN</text>
<text x="292.7" y="246.4">ANGLES</text>
<text x="292.7" y="249.2">FRACTIONS</text>
<text x="306.9" y="246.4">1</text>
<text x="311.2" y="249.2">1/16</text>
<text x="248.2" y="253.7">MACHINED FILLETS 0.015 MAX</text>
<text x="292.7" y="252">DECIMALS</text>
<text x="309.6" y="257.7">.XXX</text>
<text x="311.2" y="254.9">.XX</text>
<text x="312.8" y="252">.X</text>
<text x="317.3" y="252">0.05</text>
<text x="317.4" y="254.9">0.02</text>
<text x="317.4" y="257.7">0.002</text>
<text x="248.2" y="259.3">SURFACE FINISH</text>
<text x="275.6" y="259.3">125</text>
<text x="248.2" y="264.9">DO NOT SCALE DRAWING</text>
</g>
<g font-size="2.4">
<text x="395.8" y="232.1">7600 Sand Point Wy NE</text>
<text x="397.4" y="234.4">Seattle, WA 98115</text>
<text x="399" y="236.7">206-526-6800</text>
</g>
<g font-size="2.1">
<text x="325.8" y="231.1">THIRD ANGLE PROJECTION</text>
<text x="325.4" y="245.9">DRAWN</text>
<text x="336.5" y="245.9">DATE</text>
<text x="356.3" y="244.1">PROJECT</text>
<text x="325.3" y="253.4">CHECKED</text>
<text x="336.5" y="253.4">DATE</text>
<text x="356" y="254.1">SHEET NAME</text>
<text x="401.4" y="253.4">PLOT DATE</text>
<text x="292.6" y="261.2">CAD FILE</text>
<text x="401.4" y="261">SHEET</text>
<text x="409.6" y="266">OF</text>
</g>
</svg>
